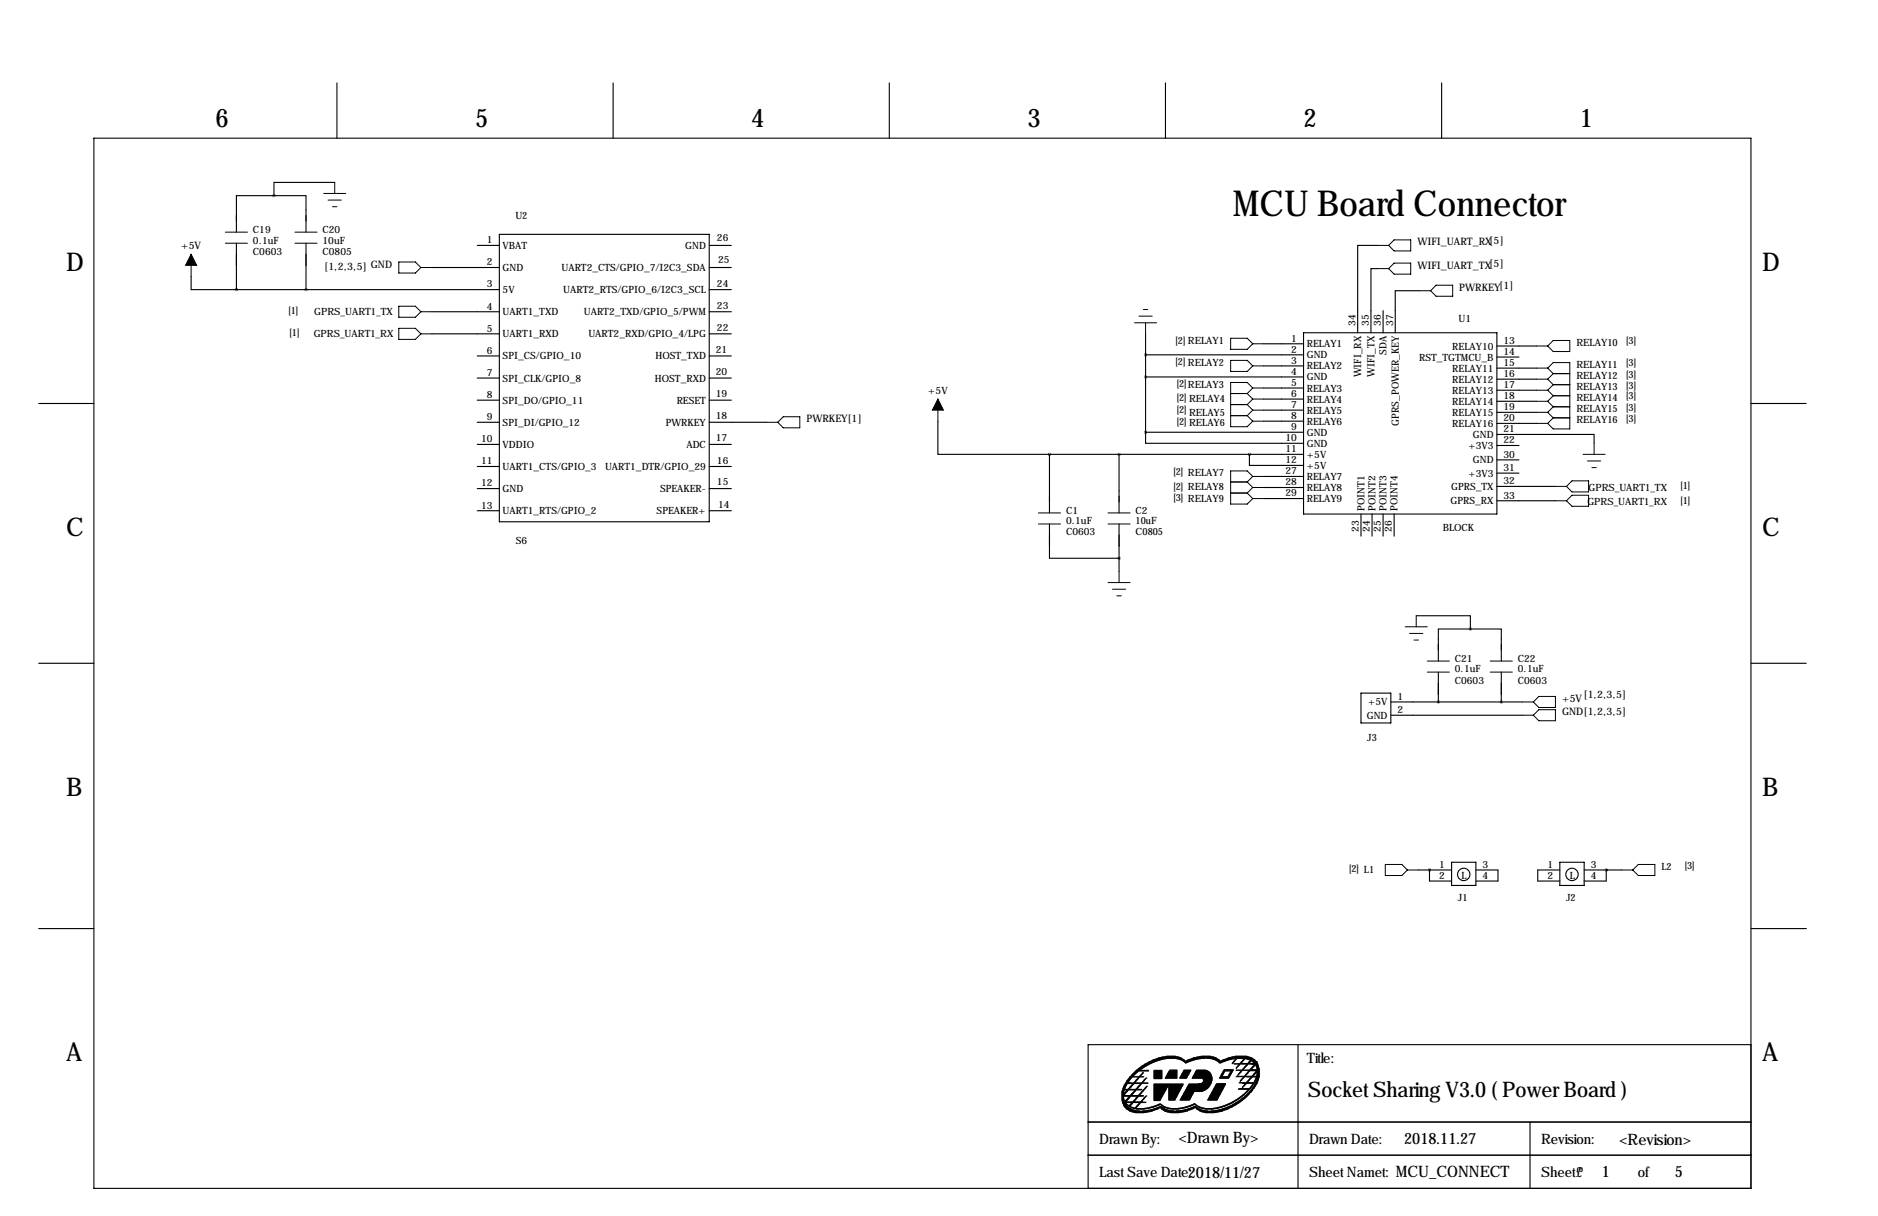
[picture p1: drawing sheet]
<svg xmlns="http://www.w3.org/2000/svg" width="432mm" height="279mm" viewBox="0 0 432 279" stroke-linecap="round" stroke-linejoin="round" font-family="sans-serif">
<g fill="none" stroke="#000" stroke-width=".25">
<path d="M77.5 19.1v12.7M141 19.1v12.7M204.5 19.1v12.7M268 19.1v12.7M331.5 19.1v12.7M21.6 31.8h381v241.2h-381zM54.4 55.9v10.6M63 45h-8.6v8.3M63 45h7.4v8.3M70.4 55.9v10.6M77 41.9h-14v3.1M109.7 56.4h5.1"/>
<path d="M114.8 53.8h48.3v66.1h-48.3zM163.1 56.4h5M316.7 56.4h-4.5v20.1M43.9 63.5v3h10.5M54.4 66.5h60.4M99.3 61.5h15.5M99.3 71.6h15.5M99.3 76.7h15.5M163.1 61.5h5M163.1 66.5h5M163.1 71.6h5M163.1 76.7h5"/>
<path d="M263.4 76.7v22.6M290.6 79h9.1M299.7 76.5h44.5v41.6h-44.5zM316.7 61.7h-1.5v14.8M318 71.4v5.1M326.4 66.8h-5.6v9.7M344.2 79.5h9.1M8.9 92.7h12.7M109.7 81.8h5.1M109.7 86.9h5.1M109.7 91.9h5.1M109.7 97h5.1"/>
<path d="M163.1 81.8h5M163.1 86.9h5M163.1 91.9h5M163.1 97h13.2M215.6 96.8v7.6h25.7M263.4 99.3v2.6h36.3M263.4 81.5h36.3M263.4 86.6h36.3M263.4 99.3h36.3M290.6 84.1h9.1M290.6 89.2h9.1M290.6 91.7h9.1"/>
<path d="M290.6 94.2h9.1M290.6 96.8h9.1M344.2 99.8h22.3v2.1M344.2 82h5M344.2 84.6h9.1M344.2 87.1h9.1M344.2 89.7h9.1M344.2 92.2h9.1M344.2 94.7h9.1M344.2 97.3h9.1M402.6 92.7h12.7M109.7 102.1h5.1"/>
<path d="M109.7 107.2h5.1M109.7 112.3h5.1M109.7 117.3h5.1M163.1 102.1h5M163.1 107.2h5M163.1 112.3h5M163.1 117.3h5M241.3 104.4v13.5M241.3 104.4h58.4M257.3 104.4v13.5M287.3 104.4v2.5h12.4M290.6 109.5h9.1"/>
<path d="M290.6 112h9.1M290.6 114.6h9.1M312.9 118.1v5.1M315.5 118.1v5.1M318 118.1v5.1M320.5 118.1v5.1M344.2 102.4h5M344.2 105.7h5M344.2 108.7h5M344.2 111.8h13.4M344.2 115.1h13.4M241.3 120.4v7.9h16"/>
<path d="M257.3 120.4v10.9M8.9 152.4h12.7M312.9 159.3h6.9v6.8h-6.9zM325.6 141.5h12.5v3M330.7 154.4v6.9M338.1 144.5h-7.4v7.4M338.1 144.5h7.1v7.4M345.2 154.4v6.9M402.6 152.4h12.7M319.8 161.3h30.2M319.8 164.3h30.2M326.1 199.9h7.7"/>
<path d="M328.7 199.9h.1M328.7 199.9v2.5h5.1M333.8 198.1h5.5v5.4h-5.5zM339.3 199.9h5.1v2.5h-5.1M358.6 198.1h5.6v5.4h-5.6zM358.6 199.9h-5v2.5h5M364.2 199.9h8.7M369.3 199.9h.1M369.3 199.9v2.5h-5.1M8.9 213.4h12.7M402.6 213.4h12.7M250.2 257.8h152.4"/>
<path d="M298.4 240v33M351.8 257.8v15.2M402.6 240h-152.4v33M250.2 265.4h152.4"/>
<circle cx="336.5" cy="200.9" r="1.42"/>
<circle cx="361.4" cy="200.9" r="1.42"/>
</g>
<g fill="none" stroke="#000" stroke-width=".23">
<path d="M43.9 58.4v5.1M51.8 53.3h5.1M51.8 55.9h5.1M67.8 53.3h5.1M67.8 55.9h5.1M74.4 44.4h5.1M75.4 46h3.1M76.5 47.5h1M77 41.9v2.5M316.7 56.4h2.6M319.3 56.4l1.2-1.3h3.9v2.6h-3.9zM91.7 70.4h3.8l1.3 1.2-1.3 1.3h-3.8z"/>
<path d="M91.7 60.2h3.8l1.3 1.3-1.3 1.2h-3.8zM91.7 75.4h3.8l1.3 1.3-1.3 1.3h-3.8zM96.8 71.6h2.5M96.8 76.7h2.5M96.8 61.5h2.5M260.9 74.2h5M261.9 72.6h3M262.9 71.1h1M263.4 74.2v2.5M283 77.7h3.8l1.2 1.3-1.2 1.3h-3.8zM288 79h2.6M316.7 61.7h2.6"/>
<path d="M319.3 61.7l1.2-1.2h3.9v2.5h-3.9zM326.4 66.8h2.5M328.9 66.8l1.3-1.3h3.8v2.6h-3.8zM353.3 79.5h2.6M355.9 79.5l1.2-1.3h3.8v2.6h-3.8zM176.3 97h2.5M178.8 97l1.3-1.2h3.8v2.5h-3.8zM215.6 91.7v5.1M283 82.8h3.8l1.2 1.3-1.2 1.2h-3.8zM283 90.4h3.8M283 93h3.8M283 95.5h3.8"/>
<path d="M286.8 90.4l1.2 1.3M286.8 95.5l1.2 1.3M286.8 93l1.2 1.2M288 89.2l-1.2-1.3h-3.8v10.1h3.8l1.2-1.2M288 84.1h2.6M288 89.2h2.6M288 89.2l-1.2 1.2M288 91.7h2.6M288 91.7l-1.2 1.3M288 96.8h2.6M288 94.2h2.6M288 94.2l-1.2 1.3"/>
<path d="M353.3 84.6h2.6M353.3 89.7h2.6M353.3 92.2h2.6M353.3 94.7h2.6M353.3 97.3h2.6M353.3 87.1h2.6M355.9 84.6l1.2 1.3M355.9 84.6l1.2-1.3h3.8v15.3h-3.8l-1.2-1.3M355.9 89.7l1.2 1.2M355.9 92.2l1.2 1.3M355.9 94.7l1.2 1.3M355.9 87.1l1.2 1.3"/>
<path d="M357.1 85.9h3.8M357.1 90.9h3.8M357.1 88.4h3.8M357.1 88.4l-1.2 1.3M357.1 93.5h3.8M357.1 90.9l-1.2 1.3M357.1 96h3.8M357.1 93.5l-1.2 1.2M357.1 96l-1.2 1.3M357.1 85.9l-1.2 1.2M238.8 117.9h5M254.8 117.9h5"/>
<path d="M283 110.7h3.8M283 113.3h3.8M286.8 110.7l1.2 1.3M286.8 113.3l1.2 1.3M288 109.5l-1.2-1.3h-3.8v7.6h3.8l1.2-1.2M288 109.5h2.6M288 109.5l-1.2 1.2M288 112h2.6M288 112l-1.2 1.3M288 114.6h2.6M357.6 111.8h2.6M357.6 115.1h2.6"/>
<path d="M360.2 111.8l1.2-1.3h3.9v2.5h-3.9zM360.2 115.1l1.2-1.3h3.9v2.5h-3.9zM364 104.4h5.1M365 105.9h3M366 107.4h1M366.5 101.9v2.5M238.8 120.4h5M254.8 120.4h5M254.8 133.9h5M255.8 135.4h3M256.8 136.9h1M257.3 131.3v2.6"/>
<path d="M323.1 144h5.1M324.1 145.5h3.1M325.1 147.1h1M325.6 141.5v2.5M328.2 151.9h5M328.2 154.4h5M342.6 151.9h5.1M342.6 154.4h5.1M350 164.3h2.6M350 161.3h2.6M352.6 164.3l1.2-1.2h3.8v2.5h-3.8zM352.6 161.3l1.2-1.3h3.8v2.6h-3.8z"/>
<path d="M318.5 198.6h3.8l1.3 1.3-1.3 1.3h-3.8zM323.6 199.9h2.5M372.9 199.9h2.5M376.7 198.6h3.8v2.6h-3.8l-1.3-1.3zM258 252.9h.5M258 252.8h.5M258 252.7h.5M258 252.6h.4M258 252.5h.4M258 252.4h.4M258 252.3h.4M258 252.2h.4"/>
<path d="M258 252.1h.4M258 252h.4M258 251.9h4.8M258 251.8h4.9M258 251.7h4.9M258 251.7h.4M258 251.4h.7M258 251.3h.7M258 251.2h.4M258 251.1h.4M258 251h.4M258 250.9h.4"/>
<path d="M258 250.8h.4M258 250.7h.4M258 253h1M258 252.9h.6M258.1 253.4h.8M258.1 253.3h5.3M258.1 253.2h5.4M258.1 253.2h4.6M258.1 253.1h.9M258.1 250.5h.4M258.1 250.4h4.3M258.1 250.3h4.4"/>
<path d="M258.2 253.5h.8M258.2 253.5h.7M258.2 250.3h4.3M258.2 250.2h.4M258.2 250.1h.5M258.2 250h.5M258.3 253.8h.6M258.3 253.7h.8M258.3 253.6h.7M258.3 250h.4M258.3 249.9h.4M258.3 249.8h.4"/>
<path d="M258.3 253.9h.7M258.3 253.8h.7M258.3 249.7h.5M258.4 254.1l.8 .1M258.4 254h.6M258.4 249.6h.5M258.4 249.5h.5M258.5 254.3h.8M258.5 251.2h.3M258.5 249.4h.5M258.5 249.3h.5M258.5 250.6h-.5"/>
<path d="M258.6 254.3h.7M258.6 251.5l-.6 .1M258.6 249.2h.4M258.6 254.4h.8M258.6 249.1h.5M258.7 254.5h.8M258.7 252.9h.4M258.7 251h.3M258.7 249.1h.5M258.7 249h3.8M258.7 248.9h5.3M258.8 254.6h.9"/>
<path d="M258.8 252.9h.3M258.8 250.9h.3M258.8 248.8h5.2M258.9 252.8h.3M258.9 250.8h.3M258.9 248.8h1M258.9 254.8h1.1M258.9 254.7h1M258.9 252.7h.4M258.9 250.7h.3M258.9 248.7h.5M258.9 248.6h.5"/>
<path d="M259 251.1h-.4M259 254.9h1.2M259 253.8h.2M259 252.6h.3M259 248.5h.5M259 248.5h.6M259 248.4h.6M259.1 253.8h.2M259.1 252.6h.3M259.1 250.5h.3M259.1 248.3h.5M259.2 254.9h1.2"/>
<path d="M259.2 253.9h.2M259.2 252.5h.3M259.2 248.2h.5M259.2 252.4h.4M259.2 248.2h.6M259.3 255h1.4M259.3 254h.2M259.3 252.3h.3M259.3 250.6h-.4M259.3 248.1h.6M259.4 254.1h.5M259.4 252.2h.3"/>
<path d="M259.4 250.2h.2M259.4 247.9h.5M259.5 255.1h1.4M259.5 252.1h.3M259.5 250.1h.2M259.5 247.9h.5M259.5 255.2h1.7M259.5 252h.4M259.5 250h.3M259.5 247.8h.6M259.6 254.3h.3M259.6 254h.3"/>
<path d="M259.6 252h.3M259.6 250h.3M259.6 247.7h.6M259.7 255.3h5.3M259.7 255.2h2.3M259.7 254.3h.4M259.7 253.9h.3M259.7 249.9h.2M259.7 249.8h.3M259.7 247.4h3.2M259.8 253.8h.3M259.8 249.7h.3"/>
<path d="M259.8 247.4h3.2M259.8 254.4h.5M259.8 253.8h.4M259.8 249.7h.4M259.9 255.4h4.8M259.9 253.7h.3M259.9 251.7h.3M259.9 249.6h.3M259.9 247.3h.7M260 254.5h.6M260 253.6h.3M260 249.5h.2"/>
<path d="M260 247.2h.6M260.1 253.5h.3M260.1 251.4h.3M260.1 249.4h.2M260.1 247.1h.6M260.1 255.5h4.3M260.1 254.6h1.1M260.1 251.4h.4M260.1 249.4h.3M260.2 253.4h.3M260.2 251.3h.4M260.2 249.3h.3"/>
<path d="M260.2 247h.7M260.2 246.9h.7M260.3 251.2h.4M260.3 249.2h.3M260.3 246.8h.7M260.3 251.5l-.3 .1M260.3 247.5l-.7 .1M260.4 255.5h3.6M260.4 249.1h.3M260.4 246.8h.7M260.5 253.1h.3M260.5 249.1h.2"/>
<path d="M260.5 246.7h.7M260.6 253h.3M260.6 251h.2M260.6 254.7h3.5M260.6 252.9h.4M260.6 250.9h.3M260.6 246.6h.6M260.7 252.9h.3M260.7 251.1h-.3M260.7 250.8h.3M260.7 248.8h.3M260.7 246.5h.6"/>
<path d="M260.7 246.5h.7M260.8 255.6h2.7M260.8 252.8h.2M260.8 250.7h.2M260.8 248.7h.2M260.8 246.4h.7M260.9 252.7h.2M260.9 248.6h.2M260.9 246.3h.7M260.9 254.8h2.9M260.9 252.6h.3M260.9 250.5h.3"/>
<path d="M260.9 248.5h.3M260.9 246.2h.8M261 252.6h.2M261 248.5h.2M261.1 255.7h1.9M261.1 254.5h.2M261.1 252.5h.2M261.1 252.4h.3M261.1 248.4h.1M261.1 246.2h.7M261.1 254.4h.3M261.1 252.3h.3"/>
<path d="M261.1 248.3h.2M261.1 248.2h.3M261.1 246.1h3M261.1 246h3M261.2 250.6h-.3M261.2 254.3h.3M261.2 252.3h.3M261.2 250.2h.3M261.2 248.2h.3M261.2 245.9h2.9M261.3 254.9h1.9M261.3 254.3h.2"/>
<path d="M261.3 252.2h.2M261.3 250.1h.2M261.4 254.2h.2M261.4 252.1h.2M261.4 250h.2M261.4 245.9h.7M261.4 254h.3M261.4 252h.3M261.4 250h.3M261.4 247.9h.3M261.4 245.8h.9M261.5 253.9h.3"/>
<path d="M261.5 252h.3M261.5 249.9h.2M261.5 249.8h.3M261.5 247.9h.3M261.5 245.7h.9M261.6 253.8h.2M261.6 249.7h.2M261.6 247.8h.2M261.6 248l-.3 .1M261.7 253.8h.2M261.7 249.7h.2M261.7 247.7h.1"/>
<path d="M261.7 245.6h.7M261.7 253.7h.3M261.7 249.6h.3M261.7 245.6h.9M261.8 253.6h.3M261.8 251.7h.2M261.8 249.5h.3M261.8 245.5h.9M261.9 253.5h.2M261.9 249.4h.2M261.9 245.4h.9M262 253.5h.1"/>
<path d="M262 251.4h.2M262 249.4h.2M262 247.5l-.3 .1M262 247.3h.1M262 253.4h.2M262 251.4h.3M262 249.3h.2M262 247.2h.2M262 245.3h.9M262.1 251.5l-.3 .1M262.1 251.3h.3M262.1 249.2h.2"/>
<path d="M262.1 247.1h.2M262.2 251.2h.2M262.2 249.1h.2M262.2 247.1h.2M262.2 245.3h.8M262.3 253.1h.2M262.3 249.1h.1M262.3 247h.1M262.3 245.2h.9M262.3 253h.3M262.3 246.9h.3M262.3 245.1h1"/>
<path d="M262.4 252.9h.3M262.4 251h.2M262.4 246.8h.2M262.5 252.9h.2M262.5 250.9h.2M262.5 250.8h.2M262.5 248.8h.2M262.5 246.8h.2M262.5 251.1h-.2M262.6 252.8h.1M262.6 250.7h.2M262.6 248.7h.1"/>
<path d="M262.6 246.7h.1M262.6 246.6h.2M262.6 252.7h.2M262.6 248.6h.2M262.6 246.5h.2M262.6 244.9h1.1M262.7 255.2h2.3M262.7 252.6h.2M262.7 248.5h.2M262.7 246.5h.2M262.8 252.6h.2M262.8 250.5h.2"/>
<path d="M262.8 248.5h.2M262.8 246.4h.1M262.8 244.8h1M262.9 252.5h.1M262.9 252.4h.2M262.9 250.4h.1M262.9 248.4h.1M262.9 252.3h.2M262.9 250.3h.2M262.9 248.3h.2M262.9 248.2h.3M262.9 244.7h1.1"/>
<path d="M263 250.6h-.4M263 252.3h.2M263 250.3h.2M263 248.2h.2M263 244.7h1.1M263.1 252.2h.2M263.1 250.2h.2M263.2 252.1h.1M263.2 250.1h.1M263.2 252h.2M263.2 250h.2M263.2 247.9h.2"/>
<path d="M263.3 252h.2M263.3 249.9h.2M263.3 248l-.2 .1M263.3 247.9h.2M263.3 244.4h1.3M263.4 251.9h.1M263.4 249.8h.2M263.4 247.8h.1M263.5 251.8h.1M263.5 247.7h.1M263.5 249.7h.2M263.5 244.3h1.2"/>
<path d="M263.6 255.2h1.7M263.6 249.7h.1M263.6 245h-1.2M263.7 249.6h.1M263.7 244.2h1.2M263.9 244.2h1.1M264 255.1h1.5M264.1 254.5h.9M264.2 243.9h1.4M264.3 243.9h1.5M264.4 255h1.3M264.4 254.4h.9"/>
<path d="M264.4 244.5l-1.3 .1M264.6 243.8h1.4M264.7 254.9h1.2M264.7 254.6h-1.5M264.7 254.3h.8M264.7 243.7h1.5M264.9 243.6h1.6M264.9 243.6h1.9M265 254.9h1.2M265 254.3h.7M265.2 243.5h1.9M265.2 254.8h1.2"/>
<path d="M265.3 252.9h1.4M265.3 252.8h1.5M265.3 252.7h1.5M265.3 252.6h1.6M265.3 252.5h1.7M265.3 252.4h1.7M265.3 252.3h1.7M265.3 252.2h1.8M265.3 252.1h1.8M265.3 252h1.9M265.3 252h2M265.3 251.9h2"/>
<path d="M265.3 251.8h2M265.3 251.7h2M265.3 251.7h2.1M265.3 251.4h2.2M265.3 251.4h2.3M265.3 251.3h2.3M265.3 251.2h2.3M265.3 251.1h2.4M265.3 251h2.5M265.3 250.9h2.5M265.3 250.8h2.6M265.3 250.7h2.6"/>
<path d="M265.3 250.5h2.7M265.3 250.4h2.8M265.3 250.3h2.8M265.3 250.3h2.9M265.3 250.2h2.9M265.3 250.1h2.9M265.3 250h2.9M265.3 250h3M265.3 249.9h3.1M265.3 249.8h3.1M265.3 249.7h3.2M265.3 249.6h3.2"/>
<path d="M265.3 249.5h3.2M265.3 249.4h3.3M265.3 249.3h6.7M265.3 249.2h6.7M265.3 249.1h6.7M265.3 247.9h1.9M265.3 247.8h1.9M265.3 247.7h1.9M265.3 247.5h1.9M265.3 247.4h1.9M265.3 247.3h1.9M265.3 247.2h1.9"/>
<path d="M265.3 247.1h1.9M265.3 247h1.9M265.3 246.9h1.9M265.3 246.8h1.9M265.3 246.7h1.9M265.3 246.6h1.9M265.3 246.5h1.9M265.3 246.4h1.9M265.3 246.3h1.9M265.3 246.2h1.9M265.3 246.1h1.9M265.3 246h1.9"/>
<path d="M265.3 245.9h1.9M265.4 243.4h2M265.4 244l-1.4 .1M265.5 254.7h.9M265.6 243.3h2.2M265.7 254.6h1.9M265.7 254h.6M265.8 243.3h2.4M265.9 253.9h.6M266.1 254.1l-.9 .1M266.1 253.8h.5M266.1 243.2h5.6"/>
<path d="M266.1 254.5h1.3M266.3 254.4h1M266.3 253.8h.7M266.3 243.1h5.3M266.4 243h5.2M266.4 253.7h.6M266.5 254.3h.7M266.6 253.6h.3M266.7 254.3h.4M266.7 243h4.7M266.9 254.2h.1M266.9 253.8h.3"/>
<path d="M267 254.8h.9M267 254.7h.7M267.1 254.9h.9M267.1 253.9h.2M267.1 242.9h4M267.2 254h.1M267.2 254.9h1M267.2 254.1l.4 .1M267.3 255h1.2M267.4 242.8h3.5M267.5 255.1h1.3M267.5 254.3h.3"/>
<path d="M267.5 251.5l-2.2 .1M267.5 254.3h.4M267.6 255.2h1.5M267.7 255.2h2.2M267.7 254.4h.5M267.8 255.3h5.2M267.8 254.5h.6M267.9 247.8h2.7M267.9 247.7h2.7M267.9 242.7h2.6M268 255.4h4.6M268 247.5h2.6"/>
<path d="M268 250.6h-2.7M268.1 254.6h1M268.1 247.4h2.5M268.1 247.3h2.5M268.2 255.5h4.1M268.2 247.2h2.4M268.2 247.1h2.4M268.3 247.1h2.3M268.3 247h2.3M268.3 242.7h1.9M268.4 246.9h2.2M268.4 246.8h2.2"/>
<path d="M268.4 255.5h3.6M268.4 254.7h3.6M268.4 246.7h2.2M268.5 246.6h2.1M268.5 246.5h2.1M268.6 246.5h2M268.7 246.4h1.9M268.7 246.3h1.9M268.7 254.8h2.9M268.7 252.8h1.5M268.7 252.7h1.5M268.7 252.6h1.5"/>
<path d="M268.7 252.5h1.6M268.7 252.4h1.6M268.7 252.3h1.7M268.7 252.2h1.8M268.7 252.1h1.8M268.7 252h1.8M268.7 252h1.9M268.7 251.9h1.9M268.7 251.8h2M268.7 251.7h2M268.7 251.7h2.1M268.7 251.4h2.1"/>
<path d="M268.7 251.4h2.2M268.7 251.3h2.2M268.7 251.2h2.3M268.7 251h2.4M268.7 250.9h2.4M268.7 250.8h2.5M268.7 250.7h2.5M268.7 250.6h2.6M268.7 250.5h2.7M268.7 250.4h2.7M268.7 250.3h2.7M268.7 250.2h2.8"/>
<path d="M268.7 250.1h2.8M268.7 250h2.9M268.7 249.9h3M268.7 249.8h3M268.7 249.7h3M268.7 249.7h3.1M268.7 249.6h3.1M268.7 249.5h3.2M268.7 249.4h3.2M268.7 249.4h3.3M268.7 246.2h1.9M268.8 255.6h2.7"/>
<path d="M268.8 246.1h1.8M268.8 246h1.8M268.9 245.9h1.7M269 245.9h1.6M269.2 255.7h1.9M269.2 254.9h1.9M270.4 255.2h2.6M270.4 243.3h1.4M270.8 251.5l-2.1 .1M270.8 243.3h1.2M271.1 251.1h-2.4M271.1 243.4h1"/>
<path d="M271.3 247.8h1.5M271.3 247.7h1.6M271.3 255.2h2M271.3 252.8h2.1M271.3 252.7h2.2M271.3 247.4h1.6M271.3 243.5h1M271.4 252.6h2.2M271.4 252.6h2.3M271.4 247.4h1.6M271.5 252.5h2.2M271.5 252.4h2.2"/>
<path d="M271.5 247.3h1.5M271.5 247.2h1.6M271.6 252.3h2.1M271.6 247.1h1.5M271.6 247.1h1.6M271.6 243.6h.7M271.6 252.3h2.2M271.6 252.2h2.2M271.6 247h1.6M271.6 246.9h1.7M271.7 252.1h2.2M271.7 252h2.2"/>
<path d="M271.7 246.8h1.7M271.7 243.6h.6M271.8 252h2.2M271.8 251.9h2.2M271.8 246.7h1.6M271.8 246.6h1.6M271.9 255.1h1.6M271.9 251.8h2.1M271.9 251.7h2.1M271.9 246.5h1.6M271.9 243.7h.5M271.9 254.5h1"/>
<path d="M271.9 251.7h2.2M271.9 246.4h1.7M272 246.3h1.6M272 246.2h1.7M272 243.8h1.9M272.1 251.4h2.2M272.1 246.2h1.6M272.1 246.1h1.6M272.1 243.9h1.6M272.2 251.3h2.1M272.2 251.2h2.1M272.2 246h1.6"/>
<path d="M272.2 245.9h1.6M272.2 255h1.5M272.2 254.4h.9M272.2 251.1h2.2M272.2 243.9h1.3M272.3 251h2.2M272.3 244h1M272.4 250.9h2.1M272.4 250.8h3.9M272.5 250.7h4.1M272.5 244.2h.4M272.5 254.9h1.5"/>
<path d="M272.5 254.3h.9M272.5 250.5h4.6M272.5 244.2h.2M272.6 254.6h-1.6M272.6 250.4h4.6M272.6 250.3h4.7M272.7 250.3h4.7M272.7 243.7h1.4M272.8 250.2h4.7M272.8 250.1h4.8M272.8 254.9h1.4M272.8 254.3h.8"/>
<path d="M272.8 250h4.9M272.8 250h5M272.9 249.9h4.9M272.9 249.8h5M272.9 247.5l-1.6 .1M272.9 243.6h1.4M272.9 243.6h1.7M273 249.7h5M273.1 254.8h1.3M273.1 249.6h5M273.2 249.5h4.9M273.2 249.4h4.9"/>
<path d="M273.2 243.5h1.7M273.3 249.4h4.9M273.3 249.3h5M273.3 254.7h1.1M273.3 249.2h5M273.3 249.1h5.1M273.4 249.1h5M273.4 243.4h1.8M273.6 254h.6M273.6 243.3h2M273.8 253.9h.5M273.9 243.3h2.2"/>
<path d="M273.9 253.8h.6M274 254.1l-.9 .1M274 254.5h1.2M274.1 247.8h4.6M274.1 243.2h2.9M274.2 254.4h1M274.2 253.8h.4M274.2 251.5l-2.2 .1M274.2 247.7h4.5M274.2 247.6h4.5M274.2 247.4h4.5M274.3 253.7h.6"/>
<path d="M274.3 247.4h4.3M274.3 247.3h4.3M274.3 243.1h5.4M274.4 254.3h.7M274.4 247.2h4.2M274.4 247.1h4.2M274.4 243h5.2M274.5 253.6h.3M274.5 247.1h4M274.5 254.3h.5M274.5 247h4M274.5 246.9h3.9"/>
<path d="M274.6 253.5h.1M274.6 246.8h3.8M274.7 254.2h.2M274.7 246.7h3.7M274.7 246.6h3.6M274.7 243h4.8M274.8 254.6h-1.2M274.8 253.8h.1M274.8 246.5h3.4M274.8 253.8h.3M274.8 246.4h3.3M274.8 246.3h3.3"/>
<path d="M274.9 254.6h.6M274.9 253.9h.3M274.9 246.2h3.1M274.9 246.2h2.9M275 246.1h2.8M275.1 254.8h.7M275.1 254.7h.5M275.1 254h.1M275.1 246h2.5M275.1 245.9h2.4M275.1 242.9h4.1M275.1 254.9h.8"/>
<path d="M275.1 254.1l.4 .1M275.1 245.9h2.1M275.3 254.9h.8M275.4 254.3h.3M275.4 242.8h3.6M275.4 255h.9M275.4 254.3h.4M275.5 255.1h1.1M275.6 254.4h.5M275.6 249h2.8M275.7 255.2h1.3M275.7 254.5h.6"/>
<path d="M275.8 255.3h5.3M275.8 255.2h1.9M275.8 242.7h2.7M275.9 254.6h1.1M276 255.4h4.8M276.2 248.9h2.2M276.3 255.5h4.1M276.3 242.7h2M276.4 254.7h3.5M276.4 248.8h2.1M276.5 248.8h2M276.5 247.9h2.2"/>
<path d="M276.5 255.5h3.6M276.6 248.7h1.9M276.6 248.6h2M276.6 247.9h2.1M276.7 254.8h2.8M276.7 248.5h1.9M276.7 248.4h1.9M276.7 248h2M276.8 248.3h1.9M276.8 248.2h1.9M276.9 255.6h2.8M276.9 250.6h-4.4"/>
<path d="M277.1 254.9h1.9M277.2 255.7h2M277.5 243.2h2.3M277.7 252.8h2.1M277.7 252.7h2.2M277.7 252.6h2.2M277.7 252.6h2.3M277.8 252.5h2.2M277.9 252.4h2.2M277.9 252.3h2.2M278 252.3h2.1M278 252.2h2.1"/>
<path d="M278 252.1h2.2M278 252h2.2M278.1 252h2.2M278.1 251.9h2.2M278.2 251.8h2.2M278.2 251.7h2.2M278.3 251.7h2.1M278.3 251.5h2.2M278.3 243.3h1.6M278.4 251.4h2.2M278.5 255.2h2.7M278.5 251.3h2.2"/>
<path d="M278.5 251.2h2.2M278.6 251.1h2.1M278.6 251h2.2M278.6 250.9h2.2M278.7 250.8h2.2M278.7 243.3h1.4M278.8 250.7h2.1M278.9 250.5h2.1M278.9 250.4h2.2M278.9 250.3h2.2M278.9 243.4h1.3M279 250.3h2.2"/>
<path d="M279 250.2h2.2M279.1 250.1h2.2M279.1 250h2.2M279.2 250h2.1M279.2 243.5h1.1M279.2 249.9h2.1M279.2 249.8h2.2M279.3 255.2h2.1M279.3 249.7h2.1M279.3 249.7h2.2M279.4 249.6h2.2M279.4 249.5h2.2"/>
<path d="M279.4 243.6h1M279.5 249.4h2.1M279.6 249.3h2.1M279.6 249.2h2.1M279.6 243.6h.8M279.7 249.1h2.1M279.7 243.7h.8M279.8 255.1h1.8M279.8 249h2M279.9 254.5h.9M279.9 243.8h1.9M280 243.9h1.6"/>
<path d="M280.1 243.9h1.3M280.2 255h1.7M280.2 254.4h.8M280.2 244h1M280.3 244.2h.5M280.4 247.8h2.1M280.4 247.7h2.1M280.4 244.2h.3M280.5 254.9h1.6M280.5 254.3h.8M280.5 254.6h-1.6M280.6 247.4h2.1"/>
<path d="M280.6 247.3h.4M280.6 247.2h.4M280.7 247.1h.3M280.7 247.1h.4M280.8 254.9h1.5M280.8 254.3h.7M280.8 247h.4M280.8 246.9h.4M280.8 243.7h1.2M280.9 246.8h.4M280.9 246.7h.4M280.9 246.6h.4"/>
<path d="M281 254.8h1.5M281 250.6h-2.2M281 246.5h.4M281 243.6h1.2M281 243.6h1.5M281.1 246.5h.3M281.1 246.4h.4M281.2 246.3h.3M281.2 246.2h.4M281.2 254.7h1.3M281.2 246.1h2.3M281.2 243.5h1.7"/>
<path d="M281.3 246h2.2M281.3 245.9h2.3M281.4 245.9h2.2M281.5 254h.6M281.5 245.8h2.1M281.5 243.4h1.7M281.7 253.9h.5M281.7 243.3h1.9M281.8 253.8h.6M281.9 254.1l-.9 .1M281.9 254.5h1.2M281.9 243.3h2.1"/>
<path d="M282.1 254.4h1.2M282.1 253.8h.6M282.1 243.2h5.9M282.2 253.7h.6M282.3 254.3h1.2M282.3 247.3h.5M282.3 243.1h5.5M282.4 253.6h.6M282.4 247.2h.4M282.4 243h5.4M282.4 254.3h1.1M282.4 247.1h.5"/>
<path d="M282.5 253.5h.6M282.5 247h.5M282.5 246.9h.5M282.6 246.8h.4M282.6 246.8h.5M282.7 247.5l-2.3 .1M282.7 246.7h.4M282.7 243h4.9M282.8 253.5h.5M282.8 246.6h.4M282.8 246.5h.4M282.9 254.6h-1.4"/>
<path d="M282.9 246.5h.4M282.9 246.4h.4M282.9 253.4h.5M282.9 246.3h.4M282.9 246.2h.5M283 254h.9M283 246.2h.4M283.1 253.3h.5M283.1 242.9h4.3M283.2 253.9h.9M283.2 253.2h.4M283.3 244.4h.1"/>
<path d="M283.3 253.8h.9M283.3 244.3h.1M283.3 244.2h.2M283.3 242.8h3.8M283.4 253.2h.4M283.4 244.2h.2M283.5 253.8h.8M283.5 253.1h.4M283.5 253.7h.9M283.6 253h.4M283.6 243.9h.2M283.7 253.6h.8"/>
<path d="M283.7 243.9h.2M283.7 243.8h.2M283.7 244l-.2 .1M283.8 254.1l-1.2 .1M283.8 252.9h.4M283.8 244.5h5.4M283.8 244.4h5.4M283.8 243.7h.1M283.8 253.5h.8M283.8 243.6h.2M283.8 242.7h3M283.9 252.9h.4"/>
<path d="M283.9 243.6h.2M284 253.5h.8M284 252.8h.4M284 243.5h.2M284.1 253.4h.8M284.1 243.4h.1M284.1 242.7h2.5M284.1 252.7h.4M284.1 243.3h.2M284.2 253.3h.9M284.2 247.4h4.9M284.2 247.3h4.9"/>
<path d="M284.2 245.9h5.4M284.2 245.5h.1M284.2 245.4h.1M284.2 243.3h.2M284.3 252.6h.3M284.3 245.3h.1M284.3 245.3h.2M284.4 253.2h.7M284.4 252.6h.4M284.4 245.2h.1M284.4 245.1h.2M284.5 252.5h.3"/>
<path d="M284.6 253.1h.7M284.6 252.4h.4M284.6 247.1h.1M284.6 247h.1M284.7 253h.7M284.7 246.9h.1M284.7 246.8h.1M284.7 244.9h.1M284.7 244.8h.2M284.7 252.3h.4M284.7 250.3h2.7M284.7 250.2h2.7"/>
<path d="M284.7 246.8h.2M284.7 244.7h.3M284.8 245h-.3M284.8 252.9h.7M284.8 252.3h.4M284.8 246.7h.2M284.8 244.7h.2M284.9 252.9h.8M284.9 248.8h3.4M284.9 246.6h.2M285 252.2h.3M285 250.1h2.5"/>
<path d="M285 248.8h3.4M285 246.5h.1M285 252.8h.7M285 252.1h.4M285 246.5h.2M285 246.4h.3M285 244.3h4.1M285.1 252.7h.7M285.1 252h.3M285.1 248.5h.1M285.1 248.4h.2M285.1 246.3h.3"/>
<path d="M285.2 248.3h.2M285.2 246.2h.2M285.2 244.2h.2M285.3 252.6h.6M285.3 252h.3M285.3 248.2h.1M285.3 246.2h.1M285.3 252.6h.7M285.3 251.9h.4M285.3 248.2h.2M285.3 246.1h.2M285.4 252.5h.7"/>
<path d="M285.4 251.8h.4M285.4 246h.2M285.4 243.9h.3M285.5 247.9h.2M285.5 243.9h.3M285.6 252.4h.6M285.6 251.7h.3M285.6 248l-.3 .1M285.6 247.9h.2M285.6 245.8h.3M285.6 244l-.3 .1M285.6 243.8h.2"/>
<path d="M285.6 252.3h.7M285.6 251.7h.4M285.6 249.9h.2M285.6 249.8h.2M285.6 249.7h.3M285.6 248.9h2.7M285.6 247.8h.3M285.6 245.7h.3M285.6 243.7h.3M285.8 252.3h.5M285.8 249.7h.1M285.8 247.7h.1"/>
<path d="M285.8 245.6h.2M285.8 243.6h.1M285.8 243.6h.2M285.8 252.2h.7M285.8 249.6h.2M285.8 245.6h.3M285.8 243.5h.3M285.9 249.5h.2M285.9 247.4h.3M285.9 245.5h.2M285.9 243.4h.3M286 252.1h.5"/>
<path d="M286 251.4h.2M286 249.4h.2M286 245.4h.2M286 243.3h.2M286.1 252h.5M286.1 251.4h.2M286.1 249.4h.1M286.1 247.5l-.3 .1M286.1 245.3h.1M286.1 245.3h.2M286.1 243.3h2M286.1 252h.6"/>
<path d="M286.1 251.3h.3M286.1 249.3h.2M286.1 249.2h.3M286.1 247.2h.2M286.1 245.2h.3M286.2 251.5l-.4 .1M286.2 251.9h.6M286.2 251.2h.3M286.2 249.1h.3M286.2 247.1h.2M286.2 245.1h.3M286.3 251.8h.5"/>
<path d="M286.3 249.1h.2M286.3 247.1h.2M286.4 251.7h.5M286.4 249h.1M286.4 247h.1M286.4 251h.4M286.4 246.9h.2M286.4 246.8h.3M286.4 244.9h.3M286.5 251.7h.5M286.5 250.9h.3M286.5 246.8h.3"/>
<path d="M286.5 244.8h.3M286.6 250.8h.3M286.6 246.7h.2M286.6 244.7h.2M286.6 243.3h1.7M286.6 251.1h-.3M286.6 245h-.3M286.7 250.7h.2M286.7 248.7h.1M286.7 248.6h.2M286.7 246.6h.2M286.7 251.4h.5"/>
<path d="M286.7 248.5h.3M286.7 247.4h2.3M286.7 246.5h.3M286.8 251.4h.5M286.8 248.5h.3M286.8 246.5h.2M286.9 251.3h.4M286.9 250.5h.2M286.9 248.4h.2M286.9 246.4h.2M286.9 246.3h.2M286.9 243.4h1.4"/>
<path d="M287 251.2h.4M287 250.4h.2M287 248.3h.2M287 246.2h.2M287 244.2h.2M287 250.3h.3M287 248.2h.2M287 246.2h.3M287 244.2h.3M287.1 250.6h-.4M287.1 251.5l-.5 .1M287.1 248.2h.2"/>
<path d="M287.1 246.1h.3M287.1 243.5h1.4M287.2 251h.5M287.2 246h2.4M287.2 243.9h.3M287.3 250.9h.4M287.3 250.8h.4M287.3 247.9h.2M287.3 243.9h.2M287.3 250.7h.5M287.3 250h.2M287.3 247.9h.3"/>
<path d="M287.3 245.8h2.3M287.3 243.8h.3M287.3 243.6h1.3M287.4 250h.2M287.4 249.9h.3M287.4 248l-.2 .1M287.4 247.8h.3M287.4 245.7h.3M287.4 244l-.3 .1M287.4 243.7h1.2M287.5 249.8h.2M287.5 247.7h.2"/>
<path d="M287.5 245.6h.3M287.5 243.6h1.1M287.5 251.1h-.5M287.6 250.5h.4M287.6 249.7h.2M287.6 245.6h.2M287.6 250.4h.4M287.6 249.6h.3M287.6 245.5h.3M287.7 250.3h.3M287.7 250.3h.4M287.7 249.5h.3"/>
<path d="M287.7 245.4h.3M287.8 250.2h.4M287.8 249.4h.2M287.8 245.3h.2M287.8 243.8h.9M287.9 250.1h.4M287.9 249.4h.1M287.9 249.3h.2M287.9 247.5l-.3 .1M287.9 247.2h.2M287.9 245.3h.2M287.9 243.9h1"/>
<path d="M287.9 250h.4M287.9 250h.5M287.9 249.2h.2M287.9 247.1h.3M287.9 245.2h.3M287.9 245.1h.4M288 250.6h-.6M288 249.9h.4M288 249.1h.2M288 249.1h.3M288 247.1h.3M288 243.9h1.1"/>
<path d="M288.1 249.8h.4M288.1 249.7h.4M288.1 249h.2M288.1 247h.2M288.1 244h1M288.2 249.7h.4M288.2 246.9h.2M288.2 246.8h.3M288.2 244.9h.3M288.2 249.6h.4M288.2 249.5h.4M288.2 246.8h.4"/>
<path d="M288.2 244.8h.3M288.2 244.2h.9M288.3 249.4h.4M288.3 248.7h.2M288.3 248.6h.2M288.3 246.7h.3M288.3 244.7h.3M288.3 244.2h.8M288.4 249.4h.3M288.4 249.3h.4M288.4 248.5h.2M288.4 246.6h.2"/>
<path d="M288.4 244.7h.9M288.4 245h-.4M288.5 249.2h.3M288.5 249.1h.4M288.5 248.4h.1M288.5 248.3h.1M288.5 246.5h.2M288.5 249.1h.5M288.5 249h.6M288.5 248.2h.2M288.5 246.5h.3M288.6 248.9h.5"/>
<path d="M288.6 248.8h.5M288.6 247.9h.2M288.6 246.4h.3M288.7 248.8h.4M288.7 248.7h.4M288.7 247.9h.2M288.7 247.8h.2M288.7 246.3h.2M288.7 246.2h.9M288.7 244.8h.6M288.7 244.7h.6M288.8 248.6h.4"/>
<path d="M288.8 248.5h.4M288.8 248l-.2 .1M288.8 247.7h.1M288.8 247.6h.2M288.8 246.2h.8M288.8 245h.6M288.8 244.9h.6M288.8 248.4h.4M288.8 246.1h.8M288.8 245.1h.6M289 248.3h.3M289 248.2h.3"/>
<path d="M289 248.2h.4M289 247.2h.1M289 247.1h.1M289 247h.1M289 245.4h.5M289 245.3h.4M289 245.2h.4M289 248h.4M289 247.9h.4M289 246.9h.6M289 246.8h.6M289 246.7h.6"/>
<path d="M289 246.6h.6M289 246.5h.6M289 246.4h.6M289 246.3h.6M289 245.7h.6M289 245.6h.5M289 245.5h.5M289.1 247.8h.3M289.1 247.7h.3M289.1 247.6h.4M289.2 247.4h.3M289.2 247.3h.4"/>
<path d="M289.2 247.2h.4M289.2 247.1h.4M289.2 247h.4"/>
</g>
<path d="M43.9 58.4l1.3 2.6h-2.5zM215.6 91.7l1.3 2.5h-2.5z" fill="#000" stroke="#000" stroke-width=".23"/>
<path d="M54.3 66.5a.05 .05 0 0 0 .1 0 .05 .05 0 0 0-.1 0zM70.3 66.5a.05 .05 0 0 0 .1 0 .05 .05 0 0 0-.1 0z" fill="#000" stroke="#000" stroke-width=".63"/>
<text font-size="8.2" x="283.5" y="49.5">MCU Board Connector</text>
<g font-size="5.9">
<text x="49.5" y="29.2">6</text>
<text x="109.2" y="29.2">5</text>
<text x="172.7" y="29.2">4</text>
<text x="236.2" y="29.2">3</text>
<text x="299.7" y="29.2">2</text>
<text x="363.2" y="29.2">1</text>
<text x="15.2" y="62.2">D</text>
<text x="405.1" y="62.2">D</text>
<text x="15.2" y="123.2">C</text>
<text x="405.1" y="123.2">C</text>
<text x="15.2" y="182.9">B</text>
<text x="405.1" y="182.9">B</text>
<text x="15.2" y="243.8">A</text>
<text x="405.1" y="243.8">A</text>
</g>
<text font-size="4.9" x="300.7" y="252.1">Socket Sharing V3.0 ( Power Board )</text>
<g font-size="3.6">
<text x="271" y="262.6">&lt;Drawn By&gt;</text>
<text x="322.8" y="262.8">2018.11.27</text>
<text x="372.4" y="263.1">&lt;Revision&gt;</text>
<text x="368.3" y="270.4">1</text>
<text x="385.1" y="270.4">5</text>
</g>
<g font-size="3.3">
<text x="300.5" y="244.3">Title:</text>
<text x="252.7" y="262.9">Drawn By:</text>
<text x="301" y="262.9">Drawn Date:</text>
<text x="354.3" y="262.9">Revision:</text>
<text x="252.7" y="270.5">Last Save Date:2018/11/27</text>
<text x="301" y="270.5">Sheet Namet: MCU_CONNECT</text>
<text x="354.3" y="270.5">Sheet£º</text>
<text x="376.6" y="270.5">of</text>
</g>
<g font-size="2.4">
<text x="41.6" y="57.2">+5V</text>
<text x="325.9" y="56.4">WIFI_UART_RX[5]</text>
<text x="74.5" y="62.1">[1,2,3,5]</text>
<text x="85.3" y="61.5">GND</text>
<text x="325.9" y="61.7">WIFI_UART_TX[5]</text>
<text x="335.5" y="66.8">PWRKEY[1]</text>
<text x="185.4" y="97">PWRKEY[1]</text>
<text x="359.2" y="161.3">+5V</text>
<text x="364.1" y="160.4">[1,2,3,5]</text>
<text x="359.2" y="164.3">GND[1,2,3,5]</text>
</g>
<g font-size="2.3">
<text x="58.2" y="53.6">C19</text>
<text x="74.2" y="53.6">C20</text>
<text x="118.5" y="50.3">U2</text>
<text x="58.2" y="56">0.1uF</text>
<text x="58.2" y="58.5">C0603</text>
<text x="74.2" y="56">10uF</text>
<text x="74.2" y="58.5">C0805</text>
<text x="112" y="55.9">1</text>
<text x="115.6" y="57.2">VBAT</text>
<text x="157.6" y="57.2">GND</text>
<text x="164.8" y="55.5">26</text>
<text x="112" y="61">2</text>
<text x="115.6" y="62.3">GND</text>
<text x="129.1" y="62.3">UART2_CTS/GPIO_7/I2C3_SDA</text>
<text x="164.8" y="65.9">24</text>
<text x="165.1" y="60.5">25</text>
<text x="112" y="66">3</text>
<text x="112" y="71.1">4</text>
<text x="115.6" y="67.4">5V</text>
<text x="129.5" y="67.4">UART2_RTS/GPIO_6/I2C3_SCL</text>
<text x="164.8" y="71">23</text>
<text x="66.3" y="72.1">[1]</text>
<text x="66.6" y="77.2">[1]</text>
<text x="72.1" y="77.5">GPRS_UART1_RX</text>
<text x="72.3" y="72.4">GPRS_UART1_TX</text>
<text x="112" y="76.2">5</text>
<text x="115.6" y="72.4">UART1_TXD</text>
<text x="115.6" y="77.5">UART1_RXD</text>
<text x="134.2" y="72.4">UART2_TXD/GPIO_5/PWM</text>
<text x="135.3" y="77.5">UART2_RXD/GPIO_4/LPG</text>
<text x="164.8" y="76">22</text>
<text x="311.7" y="74.9" transform="rotate(-90 311.7 74.9)">34</text>
<text x="314.7" y="74.9" transform="rotate(-90 314.7 74.9)">35</text>
<text x="317.5" y="74.9" transform="rotate(-90 317.5 74.9)">36</text>
<text x="320.3" y="74.9" transform="rotate(-90 320.3 74.9)">37</text>
<text x="335.4" y="73.9">U1</text>
<text x="112" y="81.3">6</text>
<text x="115.6" y="82.6">SPI_CS/GPIO_10</text>
<text x="150.7" y="82.6">HOST_TXD</text>
<text x="164.6" y="81.1">21</text>
<text x="270.3" y="79">[2] RELAY1</text>
<text x="270.3" y="83.8">[2] RELAY2</text>
<text x="296.9" y="78.5">1</text>
<text x="296.9" y="81">2</text>
<text x="296.9" y="83.6">3</text>
<text x="300.5" y="79.8">RELAY1</text>
<text x="300.5" y="82.3">GND</text>
<text x="318.8" y="81.6" transform="rotate(-90 318.8 81.6)">SDA</text>
<text x="326.3" y="82.8">RST_TGTMCU_B</text>
<text x="333.9" y="80.3">RELAY10</text>
<text x="345.7" y="79">13</text>
<text x="345.7" y="81.5">14</text>
<text x="362.5" y="79.5">RELAY10</text>
<text x="373.9" y="79">[3]</text>
<text x="112" y="86.4">7</text>
<text x="115.6" y="87.7">SPI_CLK/GPIO_8</text>
<text x="150.6" y="87.7">HOST_RXD</text>
<text x="164.6" y="86.2">20</text>
<text x="270.6" y="88.9">[2]RELAY3</text>
<text x="296.9" y="86.1">4</text>
<text x="296.9" y="88.6">5</text>
<text x="300.5" y="84.9">RELAY2</text>
<text x="300.5" y="87.4">GND</text>
<text x="300.5" y="90">RELAY3</text>
<text x="313" y="86.7" transform="rotate(-90 313 86.7)">WIFI_RX</text>
<text x="316" y="86.6" transform="rotate(-90 316 86.6)">WIFI_TX</text>
<text x="333.9" y="85.4">RELAY11</text>
<text x="333.9" y="87.9">RELAY12</text>
<text x="345.7" y="84.1">15</text>
<text x="345.7" y="86.6">16</text>
<text x="345.7" y="89.2">17</text>
<text x="362.5" y="84.6">RELAY11</text>
<text x="362.5" y="89.7">RELAY13</text>
<text x="362.5" y="87.1">RELAY12</text>
<text x="373.9" y="84.1">[3]</text>
<text x="373.9" y="89.4">[3]</text>
<text x="373.9" y="86.9">[3]</text>
<text x="112" y="91.4">8</text>
<text x="115.6" y="92.8">SPI_DO/GPIO_11</text>
<text x="155.6" y="92.8">RESET</text>
<text x="164.6" y="91.3">19</text>
<text x="213.4" y="90.4">+5V</text>
<text x="270.6" y="92.2">[2] RELAY4</text>
<text x="270.6" y="95">[2] RELAY5</text>
<text x="296.9" y="91.2">6</text>
<text x="296.9" y="93.7">7</text>
<text x="300.5" y="92.5">RELAY4</text>
<text x="300.5" y="95">RELAY5</text>
<text x="333.9" y="90.5">RELAY13</text>
<text x="333.9" y="93">RELAY14</text>
<text x="333.9" y="95.5">RELAY15</text>
<text x="345.7" y="91.7">18</text>
<text x="345.7" y="94.2">19</text>
<text x="362.5" y="92.2">RELAY14</text>
<text x="362.5" y="94.7">RELAY15</text>
<text x="373.9" y="91.7">[3]</text>
<text x="373.9" y="94.5">[3]</text>
<text x="110.6" y="101.6">10</text>
<text x="112" y="96.5">9</text>
<text x="115.6" y="97.8">SPI_DI/GPIO_12</text>
<text x="153.1" y="97.8">PWRKEY</text>
<text x="164.6" y="101.4">17</text>
<text x="164.6" y="96.4">18</text>
<text x="270.6" y="97.5">[2] RELAY6</text>
<text x="295.6" y="101.3">10</text>
<text x="296.9" y="96.3">8</text>
<text x="296.9" y="98.8">9</text>
<text x="300.5" y="97.6">RELAY6</text>
<text x="300.5" y="100.1">GND</text>
<text x="321.6" y="97.8" transform="rotate(-90 321.6 97.8)">GPRS_POWER_KEY</text>
<text x="333.9" y="98.1">RELAY16</text>
<text x="338.7" y="100.6">GND</text>
<text x="345.7" y="96.8">20</text>
<text x="345.7" y="99.3">21</text>
<text x="345.7" y="101.9">22</text>
<text x="362.5" y="97.3">RELAY16</text>
<text x="373.9" y="97">[3]</text>
<text x="110.6" y="106.7">11</text>
<text x="115.6" y="102.9">VDDIO</text>
<text x="115.6" y="108">UART1_CTS/GPIO_3</text>
<text x="139.1" y="108">UART1_DTR/GPIO_29</text>
<text x="157.8" y="102.9">ADC</text>
<text x="164.8" y="106.5">16</text>
<text x="295.6" y="103.9">11</text>
<text x="295.6" y="106.4">12</text>
<text x="300.5" y="102.7">GND</text>
<text x="300.5" y="105.2">+5V</text>
<text x="300.5" y="107.7">+5V</text>
<text x="337.6" y="103.2">+3V3</text>
<text x="338.7" y="106.5">GND</text>
<text x="345.7" y="105.2">30</text>
<text x="110.6" y="111.8">12</text>
<text x="115.6" y="113.1">GND</text>
<text x="151.8" y="113.1">SPEAKER-</text>
<text x="164.8" y="111.3">15</text>
<text x="269.8" y="109.2">[2] RELAY7</text>
<text x="269.8" y="112.5">[2] RELAY8</text>
<text x="295.6" y="109">27</text>
<text x="295.6" y="111.5">28</text>
<text x="300.5" y="110.3">RELAY7</text>
<text x="300.5" y="112.8">RELAY8</text>
<text x="333.7" y="112.6">GPRS_TX</text>
<text x="337.6" y="109.5">+3V3</text>
<text x="345.7" y="108.2">31</text>
<text x="345.7" y="111.3">32</text>
<text x="365.2" y="112.8">GPRS_UART1_TX</text>
<text x="386.4" y="112.3">[1]</text>
<text x="110.6" y="116.8">13</text>
<text x="115.6" y="118.2">UART1_RTS/GPIO_2</text>
<text x="151" y="118.2">SPEAKER+</text>
<text x="165.1" y="116.7">14</text>
<text x="245.1" y="118.1">C1</text>
<text x="261.1" y="118.1">C2</text>
<text x="269.8" y="115.1">[3] RELAY9</text>
<text x="295.6" y="114">29</text>
<text x="300.5" y="115.4">RELAY9</text>
<text x="313.7" y="117.3" transform="rotate(-90 313.7 117.3)">POINT1</text>
<text x="316.3" y="117.3" transform="rotate(-90 316.3 117.3)">POINT2</text>
<text x="318.8" y="117.3" transform="rotate(-90 318.8 117.3)">POINT3</text>
<text x="321.4" y="117.3" transform="rotate(-90 321.4 117.3)">POINT4</text>
<text x="333.5" y="115.9">GPRS_RX</text>
<text x="345.7" y="114.6">33</text>
<text x="365" y="116.1">GPRS_UART1_RX</text>
<text x="386.4" y="115.8">[1]</text>
<text x="118.6" y="125.1">S6</text>
<text x="245.1" y="120.5">0.1uF</text>
<text x="245.1" y="123">C0603</text>
<text x="261.1" y="120.4">10uF</text>
<text x="261.1" y="122.9">C0805</text>
<text x="312.4" y="122.3" transform="rotate(-90 312.4 122.3)">23</text>
<text x="315" y="122.3" transform="rotate(-90 315 122.3)">24</text>
<text x="317.5" y="122.3" transform="rotate(-90 317.5 122.3)">25</text>
<text x="320" y="122.3" transform="rotate(-90 320 122.3)">26</text>
<text x="331.7" y="122">BLOCK</text>
<text x="334.5" y="152.1">C21</text>
<text x="334.5" y="154.5">0.1uF</text>
<text x="349" y="152.1">C22</text>
<text x="349" y="154.5">0.1uF</text>
<text x="321.3" y="160.8">1</text>
<text x="334.5" y="157.1">C0603</text>
<text x="349" y="157.1">C0603</text>
<text x="314.3" y="165.1">GND</text>
<text x="314.5" y="162.1">+5V</text>
<text x="321.3" y="163.8">2</text>
<text x="314.3" y="170.2">J3</text>
<text x="310.2" y="200.4">[2] L1</text>
<text x="330.9" y="199.4">1</text>
<text x="330.9" y="201.9">2</text>
<text x="336" y="201.9">L</text>
<text x="340.9" y="199.4">3</text>
<text x="340.9" y="201.9">4</text>
<text x="355.8" y="199.4">1</text>
<text x="355.8" y="201.9">2</text>
<text x="360.9" y="201.9">L</text>
<text x="365.8" y="199.4">3</text>
<text x="365.8" y="201.9">4</text>
<text x="382" y="199.9">L2</text>
<text x="387.4" y="199.7">[3]</text>
<text x="335.2" y="207">J1</text>
<text x="360.1" y="207">J2</text>
</g>
</svg>
